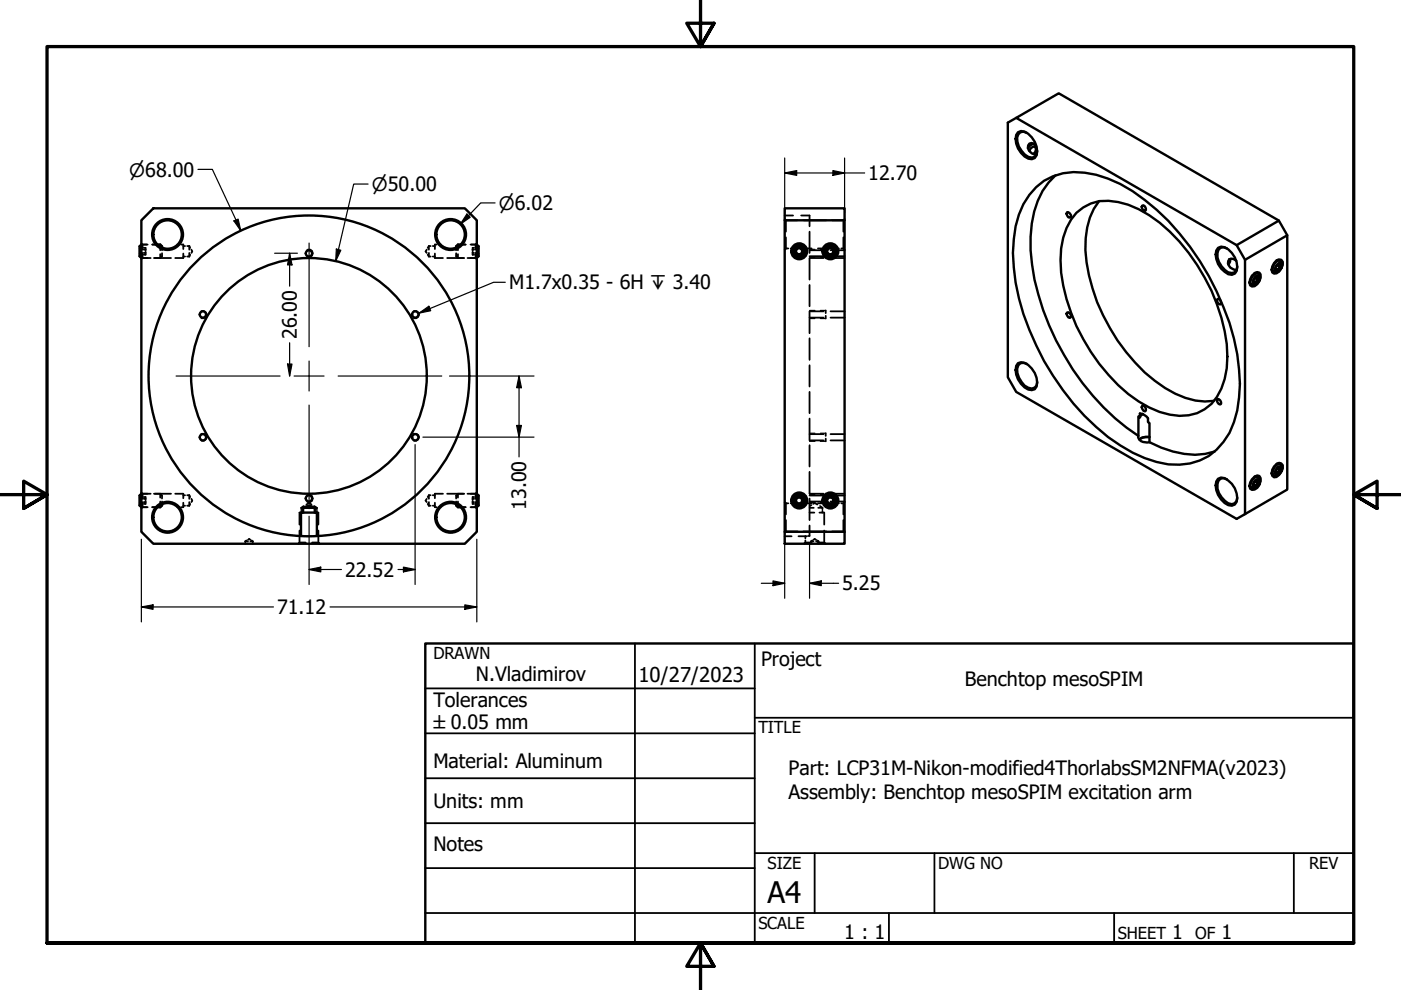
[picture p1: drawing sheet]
<svg xmlns="http://www.w3.org/2000/svg" width="297mm" height="210mm" viewBox="0 0 297 210" stroke-linecap="round" stroke-linejoin="round" font-family="sans-serif">
<!-- layer: Hidden Narrow (ANSI) -->
<g fill="none" stroke="#000" stroke-width=".25">
<path d="M65.1 53l.7-.1 .4 .3 .2 .5-.2 .5-.4 .3-.7-.1M171.6 54.5h1.2M171.6 52.9h1.2M173.9 54.5h1.2M173.9 52.9h1.2M42.6 66l.6-.1 .5 .3 .2 .5-.2 .5-.5 .3-.6-.1M87.6 66l.7-.1 .4 .3 .2 .5-.2 .5-.4 .3-.7-.1M171.6 67.5h1.2M171.6 65.8h1.2M173.9 67.5h1.2M173.9 65.8h1.2M42.6 92l.6-.1 .5 .3 .2 .5-.2 .5-.5 .3-.6-.1"/>
<path d="M87.6 92l.7-.1 .4 .3 .2 .5-.2 .5-.4 .3-.7-.1M171.6 93.6h1.2M171.6 91.9h1.2M173.9 93.6h1.2M173.9 91.9h1.2M65.1 105l.7-.1 .4 .3 .2 .5-.2 .5-.4 .3-.7-.1M171.6 106.5h1.2M171.6 104.9h1.2M173.9 106.5h1.2M173.9 104.9h1.2"/>
</g>
<!-- layer: Hidden (ANSI) -->
<g fill="none" stroke="#000" stroke-width=".38">
<path d="M29.6 52.7l.1 .1M29.6 52.2l.1 .2M29.7 54.2l-.1 .1M29.7 53.8h-.1M29.7 52.9l.1 .3M29.7 53.7l.1-.1v.2M29.7 52.4l.1 .1M29.8 52.8v.1h.4M29.8 53.4v.2h.4M29.8 53.9v.1h.4M29.8 52.5h.4M29.8 52.5v.2"/>
<path d="M29.8 54l-.1 .1M30 51.6v.1M30 51.9h1.3M30 54.7h1.9M30 54.9v.1M30.1 51.8l.1 .1v.9M30.2 53.8v.9l-.1 .1M30.5 53.6h.4M30.5 52.9h.4M30.5 52.5h.4v.2M30.9 53.9v.1h-.4M30.9 52.8v.4"/>
<path d="M30.9 53.4v.4M32.3 51.9h1.1M32.6 54.7h3.7M34 52.3v.8M34 53.9v.8l.1-.1M34.4 52.5v.6M34.4 53.7l-.2 .8M37.6 51.9h.4M38.4 51.9h.5v.9M38.9 53.8v.9h-1.8M38.9 52.2h.3M38.9 54.4h.3"/>
<path d="M39.7 52.2h.4M39.7 54.4h.4M40.1 52.2v.7M40.1 53.6v.8M40.1 52.2l.2 .3M40.3 54l-.2 .4M40.6 52.9l.2 .4-.2 .3M90.5 52.9l-.3 .4 .3 .3M90.7 54l.2 .4M90.9 52.2v.7M90.9 53.6v.8M90.9 52.2l-.2 .3"/>
<path d="M90.9 52.2h.4M90.9 54.4h.4M91.8 52.2h.4M91.8 54.4h.4M92.2 53.8v.9h1.7M92.6 51.9h-.4v.9M93 51.9h.4M94.8 54.7h3.6M96.7 52.5v.6M96.7 53.7l.1 .8M97.1 52.3v.8M97.1 53.9v.8l-.1-.1"/>
<path d="M97.6 51.9h1.1M99.1 54.7h2M99.8 51.9h1.3M100.2 53.9v.1h.3M100.2 53.6h.3M100.2 52.8v.4M100.2 53.4v.4M100.2 52.9h.3M100.5 52.5h-.3v.2M100.8 53.6h.4v.2M100.8 52.9h.4v.3M100.8 52.5h.4v.2"/>
<path d="M100.8 53.8l.1 1M100.8 54h.4M100.9 51.8l-.1 1M101 54.9l.1 .1M101.1 51.6l-.1 .1M101.2 52.8l.1 .1M101.2 53.4l.1 .3M101.2 53.9v.1M101.2 54l.1 .1M101.3 52.4l-.1 .1M101.3 53.8h.2M101.3 54.2l.2 .1"/>
<path d="M101.5 52.2l-.2 .2M101.5 52.7l-.2 .1M166.4 45.7h1.7M166.4 46.5h.1M166.5 52.9h-.1M166.6 46.6v.1M166.6 46.7v2.4M166.6 50.3v2.4M166.6 52.7v.1M166.6 52.7h.5M166.6 46.7h2.5M167.6 52.7h.5"/>
<path d="M169.9 45.7h1.7v2.3M170.3 52.6l-.1-.2a1.12 1.12 0 0 0-1.6 .1 1.12 1.12 0 0 0 0 1.5 1.12 1.12 0 0 0 1.6 .1l.1-.2M170.3 46.7h4.9M170.8 52.7h1.3M171.6 54.7h3M171.6 49.1v4.5M171.6 54.8v4.5M171.6 54.3h3M171.6 53.1h3M173.4 52.7h1.4M175.1 52.9v.5M175.1 54v.5"/>
<path d="M176.1 54.7h3M176.1 54.3h3M176.1 53.1h3M176.4 46.7h2.4M176.9 52.6l-.1-.2a1.12 1.12 0 0 0-1.6 .1 1.12 1.12 0 0 0 0 1.5 1.12 1.12 0 0 0 1.6 .1l.1-.2M177.4 52.7h.5M178.4 52.7h.4M178.8 46.7v2.4M178.8 50.3v2.4M178.8 52.7l.1 .1M178.9 46.6l-.1 .1M179 52.9h.1"/>
<path d="M179.1 46.5h-.1M171.6 60.4v4.5M171.6 66.1v4.5M171.6 71.7v4.6M171.6 77.4v4.6M171.6 67.3h3M171.6 66h3M175.1 65.8v.6M175.1 67v.5M176.1 67.3h3M176.1 66h3M171.6 83.1v4.5"/>
<path d="M171.6 88.7v4.6M171.6 94.4v4.5M171.6 93.4h3M171.6 92h3M175.1 91.9v.5M175.1 93v.6M176.1 93.4h3M176.1 92h3M29.6 105.6h.1M29.6 105.1l.1 .1M29.7 107l-.1 .2M29.7 106.6l-.1 .1"/>
<path d="M29.7 105.7l.1 .3M29.7 106.5h.1v.1M29.7 105.3l.1 .1M29.8 105.6v.2h.4M29.8 106.2v.3h.4M29.8 106.7v.1h.4M29.8 105.4h.4M29.8 105.4v.1M29.8 106.8l-.1 .2M30 104.4v.1M30 104.7h1.9M30 107.5h1.3"/>
<path d="M30 107.7v.1M30.1 104.6l.1 .1v.9M30.2 106.6v.9l-.1 .1M30.5 106.5h.4M30.5 105.8h.4M30.5 105.4h.4v.1M30.9 106.7v.1h-.4M30.9 105.6v.4M30.9 106.2v.4M32.3 107.5h1.1M32.6 104.7h3.7M34 106.3v.8"/>
<path d="M34.1 104.8l-.1-.1v.8M34.2 104.9l.2 .8M34.4 106.3v.6M37.1 104.7h1.8v.9M37.6 107.5h.4M38.9 106.6v.9h-.5M38.9 105h.3M38.9 107.2h.3M39.7 105h.4M39.7 107.2h.4M40.1 105v.8M40.1 106.5v.7"/>
<path d="M40.1 105l.2 .4M40.3 106.8l-.2 .4M40.6 105.8l.2 .3-.2 .4M52 114.8h.6M52 114.8v.1M52 115.1v.2M52.3 114.6l-.3 .2M52.6 114.5l.2-.2 .3 .2M53.1 114.8h.5M53.3 114.6l.3 .2M53.6 114.8v.1M53.6 115.1v.2"/>
<path d="M63.4 115.2l-.2 .1M63.5 115h1.3M63.5 112.5v2.5M63.5 115l-.1 .1M63.6 108.7h-.1v2.5M63.8 108.7h.1M63.9 107.7h.1M63.9 107.7v.3M63.9 108.3v.4M64.1 107.7h.2M64.4 107.3l-.5 .4M65 107l.5-.3 .5 .3"/>
<path d="M66.2 115h1.3M66.6 107.3l.6 .4M66.7 107.7h.2M67 107.7h.2M67.2 108.3v.4h.1M67.2 107.7v.3M67.4 108.7h.1v2.5M67.5 112.5v2.5M67.5 115l.1 .1M67.7 115.2l.1 .1M90.5 105.8l-.3 .3 .3 .4M90.7 106.8l.2 .4"/>
<path d="M90.9 105v.8M90.9 106.5v.7M90.9 105l-.2 .4M90.9 105h.4M90.9 107.2h.4M91.8 105h.4M91.8 107.2h.4M92.2 106.6v.9h.4M93 107.5h.4M93.9 104.7h-1.7v.9M94.8 104.7h3.6M96.7 106.3v.6"/>
<path d="M96.8 104.9l-.1 .8M97 104.8l.1-.1v.8M97.1 106.3v.8M97.6 107.5h1.1M99.1 104.7h2M99.8 107.5h1.3M100.2 105.6v.4M100.2 106.2v.4M100.2 106.7v.1h.3M100.2 106.5h.3M100.2 105.8h.3M100.5 105.4h-.3v.1"/>
<path d="M100.8 106.5h.4v.1M100.8 105.8h.4v.2M100.8 105.4h.4v.1M100.8 106.6l.1 1M100.8 106.8h.4M100.9 104.6l-.1 1M101 107.7l.1 .1M101.1 104.4l-.1 .1M101.2 105.6l.1 .1M101.2 106.2l.1 .3M101.2 106.7v.1M101.2 106.8l.1 .2"/>
<path d="M101.3 105.3l-.1 .1M101.3 106.6l.2 .1M101.3 107l.2 .2M101.5 105.1l-.2 .1M101.5 105.6h-.2M166.4 113.7h1.4M166.4 106.5h.1M166.5 112.9h-.1M166.6 106.6v.1M166.6 106.7v2.4M166.6 110.3v2.4M166.6 112.7v.1"/>
<path d="M166.6 112.7h2.5M166.6 106.7h.5M167.6 106.7h.5M169.3 113.7h1.5M170.3 105.4l-.1-.1a1.12 1.12 0 0 0-1.6 0 1.12 1.12 0 0 0 0 1.6 1.12 1.12 0 0 0 1.6 .1l.1-.2M170.3 112.7h4.9M170.6 115.2l-.1 .1M170.8 113.7h.3M170.8 115h1.3M170.8 113.7v.4M170.8 114.6v.4M170.8 115l-.1 .1"/>
<path d="M170.8 106.7h1.3M171.6 108.7h1.1M171.6 107.7h.9M171.6 104.7h3M171.6 111.4v2.2h-.3M171.6 100v4.6M171.6 105.7v4.6M171.6 106.3h3M171.6 105.1h3M172 114.8h.5M172 114.8v.1M172 115.1v.2"/>
<path d="M172 107.1l-.4 .2M172.2 114.6l-.2 .2M172.4 106.8l.3-.1 .6 .3M172.5 114.5l.2-.2 .3 .2M173 114.8h.5M173.3 114.6l.2 .2M173.4 115h1.4M173.4 106.7h1.4M173.5 107.7h.9M173.5 114.8v.1M173.5 115.1v.2M173.7 108.7h1.1v2.5"/>
<path d="M173.9 107.3l.5 .4M174.4 107.7v.3M174.4 108.3v.4M174.8 112.5v2.5M174.8 115v.1M174.9 115.2l.1 .1M175.1 104.9v.5M175.1 106v.5M176.1 104.7h3M176.1 106.3h3M176.1 105.1h3M176.4 112.7h2.4"/>
<path d="M176.9 105.4l-.1-.1a1.12 1.12 0 0 0-1.6 0 1.12 1.12 0 0 0 0 1.6 1.12 1.12 0 0 0 1.6 .1l.1-.2M177.4 106.7h.5M178.4 106.7h.4M178.8 106.7v2.4M178.8 110.3v2.4M178.8 112.7l.1 .1M178.9 106.6l-.1 .1M179 112.9h.1M179.1 106.5h-.1"/>
</g>
<!-- layer: Visible (ANSI) -->
<g fill="none" stroke="#000" stroke-width=".51">
<path d="M215.5 25l-1.8 1v54l1.8 3.1 46.7 26.9 10.7-6.2v-53.9l-8.9 5.2v53.9M215.8 28a2.26 2.26 0 0 1 3 1.1 4.3 4.3 0 0 1 1 3.8l-.4 .6a2.26 2.26 0 0 1-2.9-1.1 4.3 4.3 0 0 1-1-3.8zM217.7 28.2l-.7-.3-.7 .1a2.26 2.26 0 0 0-.3 3.1 3.7 3.7 0 0 0 2.8 2.3l.5-.2 .5-.5 .1-.7M217.9 31.4l.9-.8 .5-.1 .3 .3v.7M218.2 32l.3-.5 .8-.5 .3 .2v.5l-.1 .5-.4 .5M219.6 30.8l-.9-.5-.5 .2a1.49 1.49 0 0 0 .1 1.6 1.49 1.49 0 0 0 1.5 .6M219.7 39.7a12.1 12.1 0 0 1 10.2-3.1 25.4 25.4 0 0 1 12.8 5.8 55.3 55.3 0 0 1 19.6 32.7 27.8 27.8 0 0 1-1.6 16.7 12.3 12.3 0 0 1-13 6.7 29.4 29.4 0 0 1-15.3-8 54.5 54.5 0 0 1-17.5-33.8 25.8 25.8 0 0 1 2.1-13.4l1.2-2zM223.8 37.2a17.6 17.6 0 0 0-5.3 13 49.1 49.1 0 0 0 7.1 25.1 50.3 50.3 0 0 0 15.8 17.1 1.28 1.28 0 0 0 1.4 1.4h.9a17.8 17.8 0 0 0 13.9 1.9M30 46.7l2.5-2.5h66.1l2.5 2.5v66l-2.5 2.6h-66.1l-2.5-2.6zM30 51.9l-.4 .3v2.1l.4 .4M33.4 51.9h.6l.4 .3v.3M34 51.9v.4"/>
<path d="M97.1 51.9v.4M97.6 51.9h-.5l-.4 .3v.3M101.1 51.9l.4 .3v2.1l-.4 .4M166.4 46.7v-2.5h12.7v2.5M168.5 52.7l.9-.5 .9 .5v1.1l-.9 .5-.9-.5zM168.5 52.7l.3 .2M168.8 53.6l-.3 .2M169.4 52.2v.3M169.4 54v.3M170.1 53.6l.2 .2M170.3 52.7l-.2 .2v.7l-.7 .4-.6-.4v-.7l.6-.4 .7 .4M175.1 52.7l.9-.5 .9 .5v1.1l-.9 .5-.9-.5z"/>
<path d="M175.1 52.7l.3 .2M175.4 53.6l-.3 .2M176 52.2v.3M176 54v.3M176.7 53.6l.2 .2M176.9 52.7l-.2 .2v.7l-.7 .4-.6-.4v-.7l.6-.4 .7 .4M226.3 45a.89 .89 0 0 1 .8 1l-.3 .1a.81 .81 0 0 1-.5-1.1zM228.2 45.1a9.2 9.2 0 0 1 8.8-2.3 24.9 24.9 0 0 1 13.1 8.4 39.4 39.4 0 0 1 10.1 24.4 14.7 14.7 0 0 1-3.3 10 9.2 9.2 0 0 1-8.9 2.3 24.5 24.5 0 0 1-13-8.4 39 39 0 0 1-10.1-24.3 14.7 14.7 0 0 1 3.3-10.1zM233 42.7a16.8 16.8 0 0 0-2.6 13 40.7 40.7 0 0 0 14.5 25 16.8 16.8 0 0 0 12.5 4.3M242.2 43.6l.2-.1 .4 .3 .2 .4v.3l-.2 .2a.81 .81 0 0 1-.6-1.1zM258.3 52.5a2.26 2.26 0 0 1 2.9 1.1 4.3 4.3 0 0 1 1 3.8l-.4 .6-.6 .3a4.2 4.2 0 0 1-3.3-3.4l-.2-1 .2-.8zM260.2 52.7l-.8-.3-.6 .1a2.39 2.39 0 0 0-.4 3 3.6 3.6 0 0 0 2.8 2.4l.5-.1 .5-.6 .1-.7"/>
<path d="M260.6 55l-.2 .9M260.9 54.9l-.1 .6-.3 .6M262.1 55.3l-1-.5a.89 .89 0 0 0-.6 1.5 2.13 2.13 0 0 0 1.7 .9M264.9 59.8l.3 .6h.2M265.4 58.5l1.2-.8 .4 .1a2.02 2.02 0 0 1-1 2.9h-.6l-.4-.2-.1-.6 .1-.7zM266 57.9l.4-.1 .4 .2M266.1 58.8l.4-.3h.4a1.11 1.11 0 0 1 0 1.2 1.11 1.11 0 0 1-1.2 .5v-.9zM266.1 59l.5 .3-.4 .6-.5-.3M266.3 58.6l.3 .1v.6l.4 .1M266.4 58.5l.6 .1v.8l-.6 .8h-.7v-.9zM267 58.6l-.4 .1M267.1 59l-.1-.9-.4-.2a1.82 1.82 0 0 0-1.4 2.4l.4 .2 .8-.3-.2-.3h-.5"/>
<path d="M269.6 57.1l.1 .3 .4 .4M270.6 55.2l.6-.2 .5 .1a1.78 1.78 0 0 1-.5 2.5l-.6 .3-.5 .1-.4-.2a2.35 2.35 0 0 1 .9-2.6zM270.7 55.2l.3-.1 .5 .2M270.7 56.2l.6 .4-.4 .6-.5-.3M270.8 56.1l.3-.3 .4-.1a1.18 1.18 0 0 1-.7 1.9l-.4-.1-.1-.4 .1-.5zM271 56h.3v.6l.4 .1M271.1 55.9h.6v.8l-.6 .8-.7-.1v-.8zM271.1 46.8l-46.6-27-9 5.2 46.7 27M271.7 55.9l-.4 .1M271.8 56.2l-.1-.8-.4-.2a1.87 1.87 0 0 0-1.4 2.4l.4 .2 .8-.3-.2-.3-.5-.1M272.9 49.9l-1.8-3.1-8.9 5.2 1.8 3.1M215.8 77a2.39 2.39 0 0 1 3 1.1 4.3 4.3 0 0 1 1 3.9l-.4 .5a2.39 2.39 0 0 1-2.9-1.1 4.3 4.3 0 0 1-1-3.8z"/>
<path d="M217.7 77.1l-.7-.2-.7 .1a2.3 2.3 0 0 0-.3 3 3.4 3.4 0 0 0 2.8 2.4l.5-.2 .5-.4 .1-.8M226.3 66.3a.79 .79 0 0 1 .8 .9l-.3 .2a.85 .85 0 0 1-.5-1.1zM258.1 63.4l.3-.1 .3 .3 .2 .4v.4l-.2 .2a.81 .81 0 0 1-.6-1.2zM241.4 92.4v-4.1l.3 .2v-.8h.5l1.2 1v.8l.3 .2v4.1M242.2 86a.73 .73 0 0 1 .7 .4 .73 .73 0 0 1-.1 .8 .89 .89 0 0 1-.6-1.2zM242.3 87.8l-.4 .3-.2 .4M243.7 92.6l-1.6 .2-.5 .4M243.7 92.7h-1.3l-.6 .3M258.1 84.6a.81 .81 0 0 1 .8 1l-.2 .2a.81 .81 0 0 1-.6-1.2zM270.1 98.9l.5-.5 .6-.3 .5 .2 .3 .4a2.77 2.77 0 0 1-1.4 2.4l-.5 .1a1.48 1.48 0 0 1 0-2.3zM270.7 98.3l.8 .1M270.7 99.4l.6 .3-.4 .6-.5-.3"/>
<path d="M270.8 99.2l.3-.3h.4a1.13 1.13 0 0 1-.7 1.8l-.4-.1-.1-.4zM271 99.1l.3 .1v.5l.4 .2M271.1 99h.6v.9l-.6 .8-.7-.1v-.9zM271.7 99l-.4 .2M271.8 99.4l-.1-.8-.4-.3a1.98 1.98 0 0 0-1.4 2.4l.4 .2 .8-.2-.2-.4-.5-.1M30 104.7l-.4 .4v2.1l.4 .3M34 107.1v.4M34.4 106.9v.3l-.4 .3h-.6M64.3 107.7v1h-.5v4.9M64.3 107.7a2.2 2.2 0 0 1 2.4 0M64.3 107.7h2.4M64.3 108.7h2.4"/>
<path d="M66.7 107.7v1h.5v4.9M96.7 106.9v.3l.4 .3h.5M97.1 107.1v.4M101.1 104.7l.4 .4v2.1l-.4 .3M166.4 112.7h12.7v2.6h-12.7zM166.4 112.7v-66h12.7v66M168.5 105.6l.9-.5 .9 .5v1.1l-.9 .5-.9-.5zM168.5 105.6l.3 .2M168.8 106.5l-.3 .2M169.4 105.1v.3M169.4 106.8v.4M170.1 106.5l.2 .2"/>
<path d="M170.3 105.6l-.2 .2v.7l-.7 .3-.6-.3v-.7l.6-.4 .7 .4M175.1 105.6l.9-.5 .9 .5v1.1l-.9 .5-.9-.5zM175.1 105.6l.3 .2M175.4 106.5l-.3 .2M176 105.1v.3M176 106.8v.4M176.7 106.5l.2 .2M176.9 105.6l-.2 .2v.7l-.7 .3-.6-.3v-.7l.6-.4 .7 .4M258.3 101.5l.6-.2a4.2 4.2 0 0 1 3.3 3.3l.1 1-.1 .8-.4 .6a2.26 2.26 0 0 1-2.9-1.1 4.3 4.3 0 0 1-1-3.8zM260.2 101.6l-.8-.2-.6 .1a2.46 2.46 0 0 0-.4 3.1 4 4 0 0 0 2.8 2.3l.5-.2 .5-.5 .1-.7M264.9 102.9l.1 .4 .4 .3M265.4 101.6l.6-.5 .6-.3 .4 .1a2.01 2.01 0 0 1-1.6 3l-.4-.3-.1-.6 .1-.7z"/>
<path d="M266 101.1l.4-.2 .4 .2M266.1 101.9l.8-.3a1.26 1.26 0 0 1-.8 1.9l-.4-.2v-.4v-.5zM266.1 102.1l.5 .4-.4 .5-.5-.3M266.3 101.8h.3v.7l.4 .1M266.4 101.7h.6v.9l-.6 .7h-.7v-.8zM267 101.7l-.4 .1M267.1 102.1l-.1-.8-.4-.2a1.82 1.82 0 0 0-1.4 2.3l.4 .3 .8-.4-.2-.3h-.5M269.6 100.2l.1 .4 .4 .3"/>
<circle cx="35.5" cy="49.7" r="3"/>
<circle cx="35.5" cy="49.7" r="3.3"/>
<circle cx="65.5" cy="53.7" r=".67"/>
<circle cx="95.5" cy="49.7" r="3"/>
<circle cx="95.5" cy="49.7" r="3.3"/>
<circle cx="169.4" cy="53.3" r="1.05"/>
<circle cx="169.4" cy="53.3" r="1.43"/>
<circle cx="169.4" cy="53.3" r="1.68"/>
<circle cx="176.1" cy="53.3" r="1.05"/>
<circle cx="176.1" cy="53.3" r="1.43"/>
<circle cx="176.1" cy="53.3" r="1.68"/>
<circle cx="43" cy="66.7" r=".67"/>
<circle cx="65.5" cy="79.7" r="34"/>
<circle cx="65.5" cy="79.7" r="25"/>
<circle cx="88" cy="66.7" r=".67"/>
<circle cx="43" cy="92.7" r=".67"/>
<circle cx="88" cy="92.7" r=".67"/>
<circle cx="35.5" cy="109.7" r="3"/>
<circle cx="35.5" cy="109.7" r="3.3"/>
<circle cx="65.5" cy="105.7" r=".67"/>
<circle cx="95.5" cy="109.7" r="3"/>
<circle cx="95.5" cy="109.7" r="3.3"/>
<circle cx="169.4" cy="106.1" r="1.05"/>
<circle cx="169.4" cy="106.1" r="1.43"/>
<circle cx="169.4" cy="106.1" r="1.68"/>
<circle cx="176.1" cy="106.1" r="1.05"/>
<circle cx="176.1" cy="106.1" r="1.43"/>
<circle cx="176.1" cy="106.1" r="1.68"/>
</g>
<!-- layer: Border (ANSI) -->
<path d="M148.5 -.1v10l-2.9-5h5.8l-2.9 5 2.9-5M0 104.9h10l-5-2.9v5.8l5-2.9-5 2.9M297 104.9h-10l5-2.9v5.8l-5-2.9 5 2.9M10 199.9v-190h277v190h-277h277M151.4 204.9l-2.9-5 2.9 5h-5.8l2.9-5v10" fill="none" stroke="#000" stroke-width=".7"/>
<!-- layer: Title (ANSI) -->
<g fill="none" stroke="#000" stroke-width=".38">
<path d="M134.6 136.4v63.5M160 136.4v63.5M90.2 146h69.8M90.2 155.5h69.8M160 152.2h127M90.2 165h69.8M90.2 174.5h69.8M90.2 193.6h196.8M90.2 184.1h69.8M160 180.9h127M172.7 180.9v12.7M188.5 193.6v6.3"/>
<path d="M198.1 180.9v12.7M236.2 193.6v6.3M274.3 180.9v12.7"/>
</g>
<path d="M90.2 136.4h196.8v63.5h-196.8z" fill="none" stroke="#000" stroke-width=".51"/>
<!-- layer: Symbol (ANSI) -->
<path d="M107.1 59.9h-2.5l-15.8 6.5M88.8 66.4l2.1-1.5 .4 1z" fill="none" stroke="#000" stroke-width=".25"/>
<path d="M88.8 66.4l2.1-1.5 .4 1z" fill-rule="evenodd" fill="#000"/>
<!-- layer: Dimension (ANSI) -->
<g fill="none" stroke="#000" stroke-width=".25">
<path d="M42 35.9h3l6.1 13M78 39h-3l-3.8 16.3M166.4 36.7l2.5-.5v1zM166.4 33.5v11.6M166.4 36.7h16.9M176.6 36.2l2.5 .5-2.5 .5zM179.1 33.5v11.6M49.6 46.8l.9-.3 .6 2.4zM58.2 53.7h4.9M61.4 53.7l.5 2.5h-.9zM61.4 53.7v7M71.3 52.8l1 .3-1.1 2.2z"/>
<path d="M99 45.4l.7 .7-2.1 1.4zM105 43h-3.1l-4.3 4.5M61 77.2h.9l-.5 2.5zM61.4 72.7v7M95.3 79.7h17.9M110 79.7l.6 2.5h-1.1zM110 79.7v17.2M88 94.3v29.6M89.7 92.7h23.5M109.5 90.2h1.1l-.6 2.5zM30 114.3v17.6M65.5 109.4v14.5"/>
<path d="M101.1 114.3v17.6M166.4 114.3v12.5M171.6 115.3v11.5M30 128.7l2.4-.5v1zM30 128.7h28M65.5 120.7l2.5-.5v1.1zM65.5 120.7h6.9M70 128.7h31.1M84.4 120.7h3.6M85.5 120.2l2.5 .5-2.5 .6zM98.6 128.2l2.5 .5-2.5 .5zM161.4 123.7h5"/>
<path d="M163.9 123.2l2.5 .5-2.5 .5zM171.6 123.7l2.5-.5v1zM171.6 123.7h6.2"/>
</g>
<g fill="#000">
<path d="M166.4 36.7l2.5-.5v1z" fill-rule="evenodd"/>
<path d="M176.6 36.2l2.5 .5-2.5 .5z" fill-rule="evenodd"/>
<path d="M49.6 46.8l.9-.3 .6 2.4z" fill-rule="evenodd"/>
<path d="M61.4 53.7l.5 2.5h-.9z" fill-rule="evenodd"/>
<path d="M71.3 52.8l1 .3-1.1 2.2z" fill-rule="evenodd"/>
<path d="M99 45.4l.7 .7-2.1 1.4z" fill-rule="evenodd"/>
<path d="M61 77.2h.9l-.5 2.5z" fill-rule="evenodd"/>
<path d="M109.5 90.2h1.1l-.6 2.5z" fill-rule="evenodd"/>
<path d="M110 79.7l.6 2.5h-1.1z" fill-rule="evenodd"/>
<path d="M30 128.7l2.4-.5v1z" fill-rule="evenodd"/>
<path d="M65.5 120.7l2.5-.5v1.1z" fill-rule="evenodd"/>
<path d="M85.5 120.2l2.5 .5-2.5 .6z" fill-rule="evenodd"/>
<path d="M98.6 128.2l2.5 .5-2.5 .5z" fill-rule="evenodd"/>
<path d="M163.9 123.2l2.5 .5-2.5 .5z" fill-rule="evenodd"/>
<path d="M171.6 123.7l2.5-.5v1z" fill-rule="evenodd"/>
</g>
<!-- layer: Center Mark (ANSI) -->
<path d="M65.5 51.5v22M37.3 79.7h22.1M62.4 79.7h6.3M65.5 76.6v6.3M71.7 79.7h22M65.5 85.9v22" fill="none" stroke="#000" stroke-width=".25"/>
<text font-size="6.3" x="162.8" y="191.4">A4</text>
<text font-size="4.3" x="135.4" y="144.5">10/27/2023</text>
<g font-size="4.2">
<text x="184.1" y="38.2">12.70</text>
<text x="107.9" y="61.4">M1.7x0.35 - 6H ↧ 3.40</text>
<text x="62.9" y="71.9" transform="rotate(-90 62.9 71.9)">26.00</text>
<text x="111.6" y="108.1" transform="rotate(-90 111.6 108.1)">13.00</text>
<text x="73.2" y="122.3">22.52</text>
<text x="178.6" y="125.2">5.25</text>
<text x="58.7" y="130.3">71.12</text>
<text x="161.4" y="141.3">Project</text>
<text x="91.9" y="149.9">Tolerances</text>
<text x="100.9" y="144.4">N.Vladimirov</text>
<text x="204.5" y="145.5">Benchtop mesoSPIM</text>
<text x="91.9" y="162.8">Material: Aluminum</text>
<text x="167.2" y="164.3">Part: LCP31M-Nikon-modified4ThorlabsSM2NFMA(v2023)</text>
<text x="91.9" y="171.2">Units: mm</text>
<text x="167.2" y="169.3">Assembly: Benchtop mesoSPIM excitation arm</text>
<text x="91.9" y="180.5">Notes</text>
<text x="179" y="199.2">1 : 1</text>
<text x="248.5" y="199.1">1</text>
<text x="259" y="199.1">1</text>
</g>
<g font-size="3.9">
<text x="27.4" y="37.4">⌀68.00</text>
<text x="78.8" y="40.5">⌀50.00</text>
<text x="105.7" y="44.5">⌀6.02</text>
<text x="91.9" y="154.7">±0.05 mm</text>
</g>
<g font-size="3.5">
<text x="91.9" y="139.7">DRAWN</text>
<text x="160.8" y="155.5">TITLE</text>
<text x="162.8" y="184.2">SIZE</text>
<text x="198.9" y="184.2">DWG NO</text>
<text x="277.6" y="184.2">REV</text>
<text x="160.8" y="196.9">SCALE</text>
<text x="237" y="199.1">SHEET</text>
<text x="253.4" y="199.1">OF</text>
</g>
</svg>
